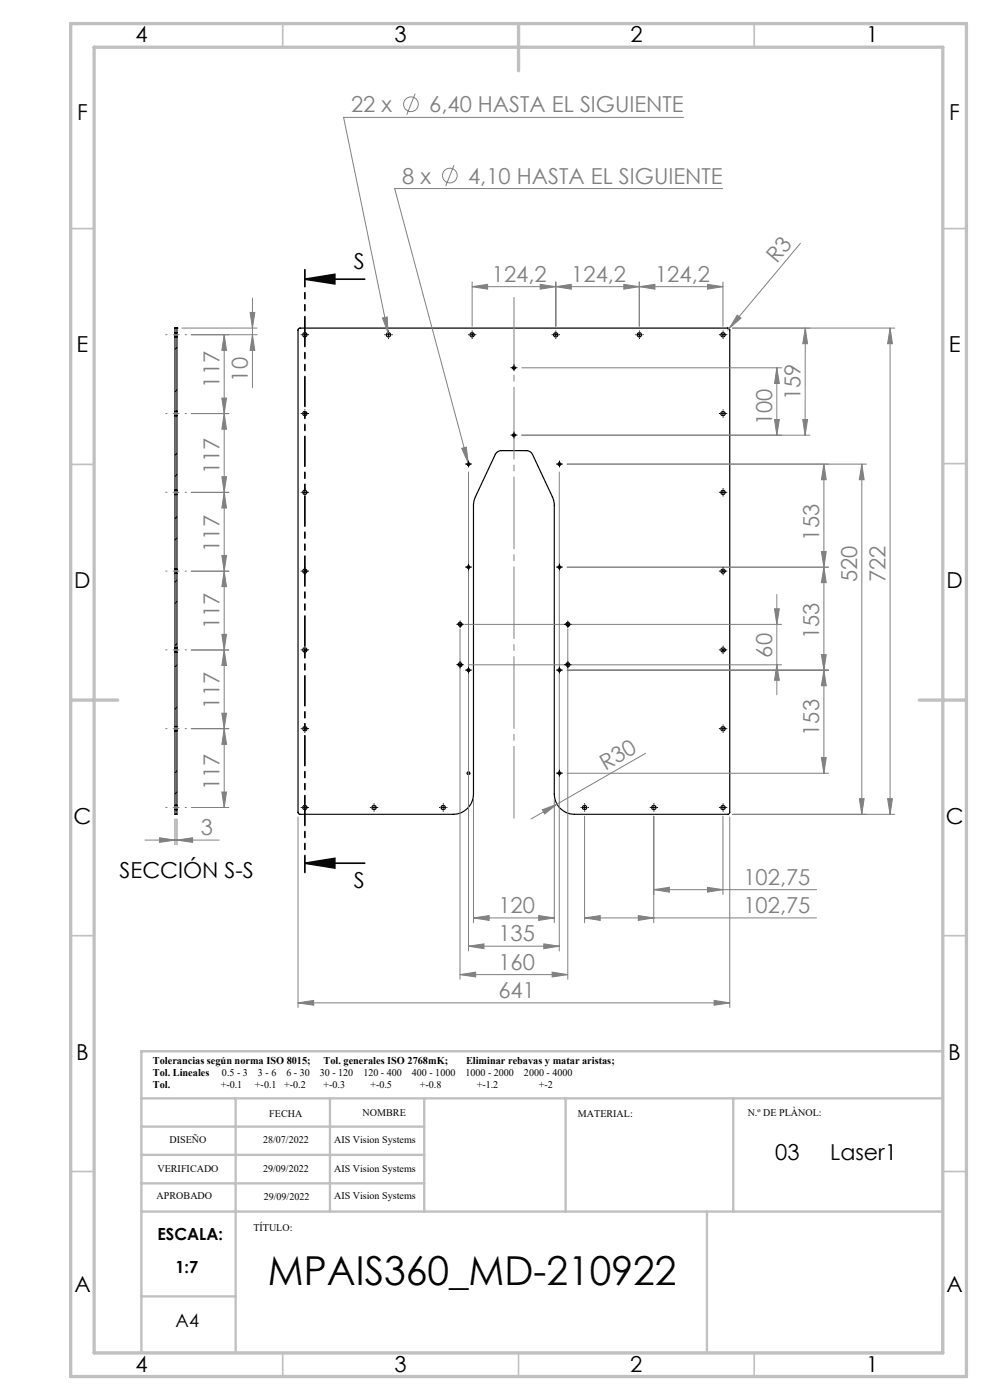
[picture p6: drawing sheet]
<svg xmlns="http://www.w3.org/2000/svg" width="210mm" height="297mm" viewBox="0 0 210 297" stroke-linecap="round" stroke-linejoin="round" font-family="sans-serif">
<g fill="none" stroke="#000" stroke-width=".25">
<path d="M37.1 69.6h.1M37.1 70.6v.9M37.1 69.6h.4M37.1 69.6v1M37.1 71.5v15.8M37.1 70.6h.4M37.1 71.5h.4M37.5 69.6h.1M37.5 70.6v.9M37.5 69.6v1M37.5 71.5v15.8M63.3 69.8l.3-.2h90.8l.3 .2 .1 102.6-.4 .4h-32.6a4.3 4.3 0 0 1-4.2-4.4v-61.4l-.3-1.4-4.3-9.2a1.4 1.4 0 0 0-1.3-.8h-5.3a1.4 1.4 0 0 0-1.3 .8l-4.3 9.2-.4 1.4v61.4a4.3 4.3 0 0 1-4.3 4.4h-32.5l-.4-.4z"/>
<path d="M37.1 87.3v.9M37.1 88.2v15.8M37.1 87.3h.4M37.1 88.2h.4M37.5 87.3v.9M37.5 88.2v15.8M37.1 104v.9M37.1 104.9v15.8M37.1 104h.4M37.1 104.9h.4M37.5 104v.9M37.5 104.9v15.8"/>
<path d="M37.1 120.7v.9M37.1 137.4v1M37.1 121.6v15.8M37.1 138.4v15.7M37.1 120.7h.4M37.1 121.6h.4M37.1 137.4h.4M37.1 138.4h.4M37.5 120.7v.9M37.5 137.4v1M37.5 121.6v15.8M37.5 138.4v15.7"/>
<path d="M37.1 154.1v.9M37.1 155v15.8M37.1 154.1h.4M37.1 155h.4M37.5 154.1v.9M37.5 155v15.8M37.1 170.8v1M37.1 171.8v1h.4v-1M37.1 170.8h.4M37.1 171.8h.4M37.5 170.8v1"/>
<circle cx="64.7" cy="71" r=".47"/>
<circle cx="82.4" cy="71" r=".47"/>
<circle cx="100.1" cy="71" r=".47"/>
<circle cx="109" cy="78" r=".31"/>
<circle cx="117.9" cy="71" r=".46"/>
<circle cx="135.6" cy="71" r=".46"/>
<circle cx="153.4" cy="71" r=".46"/>
<circle cx="64.7" cy="87.7" r=".46"/>
<circle cx="99.4" cy="98.5" r=".29"/>
<circle cx="109" cy="92.3" r=".31"/>
<circle cx="118.7" cy="98.4" r=".3"/>
<circle cx="153.4" cy="87.7" r=".45"/>
<circle cx="64.7" cy="104.5" r=".46"/>
<circle cx="153.4" cy="104.5" r=".45"/>
<circle cx="64.7" cy="137.9" r=".47"/>
<circle cx="64.7" cy="121.2" r=".46"/>
<circle cx="97.6" cy="132.4" r=".36"/>
<circle cx="99.4" cy="120.3" r=".28"/>
<circle cx="118.7" cy="120.3" r=".29"/>
<circle cx="120.4" cy="132.4" r=".36"/>
<circle cx="153.4" cy="137.9" r=".46"/>
<circle cx="153.4" cy="121.2" r=".45"/>
<circle cx="64.7" cy="154.6" r=".47"/>
<circle cx="97.6" cy="141" r=".36"/>
<circle cx="99.4" cy="142.2" r=".29"/>
<circle cx="118.7" cy="142.2" r=".3"/>
<circle cx="120.4" cy="141" r=".36"/>
<circle cx="153.4" cy="154.6" r=".46"/>
<circle cx="64.7" cy="171.3" r=".46"/>
<circle cx="79.3" cy="171.3" r=".46"/>
<circle cx="94" cy="171.3" r=".46"/>
<circle cx="99.4" cy="164" r=".29"/>
<circle cx="118.7" cy="164" r=".3"/>
<circle cx="124" cy="171.3" r=".45"/>
<circle cx="138.7" cy="171.3" r=".45"/>
<circle cx="153.4" cy="171.3" r=".45"/>
</g>
<g fill="none" stroke="#000" stroke-width=".21">
<path d="M37.1 69.6h.1M37.5 73.7l-.4 .4M64.3 71h.7M64.7 70.7v.7M82.1 71h.7M82.4 70.7v.7M99.8 71h.7M100.2 70.7v.7M108.7 78h.7M109 77.7v.7M117.5 71h.8M117.9 70.7v.7"/>
<path d="M135.3 71h.7M135.6 70.7v.7M153 71h.7M153.4 70.7v.7M37.5 96.2l-.4 .4M37.5 82.7l-.4 .4M37.5 87.2l-.1 .1M64.3 87.7h.7M64.7 87.4v.7M99 98.5h.7M99.4 98.1v.7M108.7 92.3h.7"/>
<path d="M109 92v.7M118.3 98.5h.7M118.6 98.1v.7M153 87.7h.7M153.4 87.4v.7M37.5 109.6l-.4 .5M37.5 114.1l-.4 .4M37.5 100.6l-.4 .5M64.3 104.5h.7M64.7 104.1v.7M99.4 119.9v.8M118.6 119.9v.8"/>
<path d="M153 104.5h.7M153.4 104.1v.7M37.5 123.1l-.4 .4M37.5 136.6l-.4 .4M37.5 127.6l-.4 .4M64.3 121.2h.7M64.3 137.9h.7M64.7 120.8v.7M64.7 137.5v.8M97.2 132.6a.43 .43 0 0 1 .3-.6 .43 .43 0 0 1 .5 .4 .43 .43 0 0 1-.5 .5M97.2 132.5h.7M97.6 132.1v.7"/>
<path d="M99 120.3h.7M118.3 120.3h.7M120 132.6a.43 .43 0 0 1 .4-.6 .43 .43 0 0 1 .5 .4 .43 .43 0 0 1-.6 .5M120.1 132.5h.7M120.4 132.1v.7M153 121.2h.7M153 137.9h.7M153.4 120.8v.7M153.4 137.5v.8M37.5 150l-.4 .5M37.5 141l-.4 .5M64.3 154.6h.7"/>
<path d="M64.7 154.2v.8M97.2 141.1a.43 .43 0 0 1 .3-.5 .43 .43 0 0 1 .5 .4 .43 .43 0 0 1-.5 .4M97.2 141h.7M97.6 140.7v.7M99 142.2h.7M99.4 141.8v.7M118.3 142.2h.7M118.6 141.8v.7M120 141.1a.43 .43 0 0 1 .4-.5 .43 .43 0 0 1 .5 .4 .43 .43 0 0 1-.6 .4M120.1 141h.7M120.4 140.7v.7M153 154.6h.7"/>
<path d="M153.4 154.2v.8M37.5 163.5l-.4 .4M37.5 168l-.4 .4M64.3 171.3h.7M64.7 171v.7M79 171.3h.7M79.3 171v.7M93.7 171.3h.7M94 171v.7M118.3 164h.7M118.6 163.7v.7M123.6 171.3h.8"/>
<path d="M124 171v.7M138.3 171.3h.7M138.7 171v.7M153 171.3h.7M153.4 171v.7"/>
</g>
<g fill="none" stroke="#808080" stroke-width=".21">
<path d="M88.1 19.9l-1.8 4.4M96.3 35l-1.8 4.5M145 24.9h-72.1l9.4 45.7M100.2 59.8v9.4M117.9 59.8v9.4M135.6 59.8v9.4M153.3 40h-69.6l15.6 58.2M153.4 59.8v9.4M169.8 51.6l-15.1 18.1M38.6 69.6h15.9M47.6 71v100.3M47.6 71l.4 3.3h-.9z"/>
<path d="M53.1 66.3h.9l-.4 3.3zM53.6 63.2v19.1M53.6 71l.4 3.3h-.9zM54.5 71h-13.9M81.1 67.4l1-.2 .2 3.4zM82.3 70.6l.2 .9M100.2 60.8l3.2-.5v1zM100.2 60.8h53.2M110.7 78h55.1M114.6 60.3l3.3 .5-3.3 .5zM117.9 60.8l3.3-.5v1zM132.3 60.3l3.3 .5-3.3 .5z"/>
<path d="M135.6 60.8l3.3-.5v1zM150.1 60.3l3.3 .5-3.3 .5zM154.7 69.7l-.3 .3M155.4 69.6h34.4M156.4 66.8l.8 .7-2.5 2.2zM164.8 78l.5 3.3h-1zM164.8 78v14.3M170.8 69.6l.5 3.3h-1zM170.8 69.6v22.7M188.8 69.6v103.2M188.8 69.6l.5 3.3h-1zM40.6 87.7h7.9"/>
<path d="M47.1 84.5h.9l-.4 3.2zM47.6 87.7l.4 3.3h-.9zM97.9 95.1l1-.2 .4 3.3zM99.3 98.2l.1 .5M110.7 92.3h61.1M120.3 98.5h63.5M164.3 89h1l-.5 3.3zM170.3 89h1l-.5 3.3zM174.8 98.5l.5 3.3h-1.1zM174.8 98.5v65.5M182.8 98.5v74.3M182.8 98.5l.5 3.3h-1z"/>
<path d="M40.6 104.5h7.9M47.1 117.9h.9l-.4 3.3zM47.1 101.1h.9l-.4 3.4zM47.6 104.5l.4 3.3h-.9zM99.4 100.1v101.7M118.6 100.1v101.7M174.2 117h1.1l-.5 3.3zM40.6 121.2h7.9M40.6 137.9h7.9M47.1 134.6h.9l-.4 3.3zM47.6 137.9l.4 3.3h-.9zM47.6 121.2l.4 3.3h-.9z"/>
<path d="M97.6 133.5v74.2M98.6 132.5h67.2M120.4 133.5v74.2M164.3 129.1h1l-.5 3.4zM164.8 126.1v21.3M174.2 138.9h1.1l-.5 3.3zM174.8 120.3l.5 3.3h-1.1zM175.8 120.3h-55.5M40.6 154.6h7.9M47.1 151.3h.9l-.4 3.3zM47.6 154.6l.4 3.3h-.9zM99.3 141h66.5"/>
<path d="M120.3 142.2h55.5M136.9 159.8l-18.8 10.8M164.8 141l.5 3.3h-1zM174.8 142.2l.5 3.3h-1.1zM30.8 178.2h15.7M33.8 177.7l3.3 .5-3.3 .5zM37.1 173.7v5.5M37.5 178.2l3.4-.5v1zM37.5 173.7v5.5M40.6 171.3h7.9M47.1 168h.9l-.4 3.3zM63.2 173.3v40.4"/>
<path d="M100.4 169.5v26.3M115 171.8l3.1-1.2-2.6 2.1zM117.6 169.5v26.3M118.1 170.6l-5.5 3.1M120.3 164h55.5M124 173.1v22.7M138.7 173.1v22.7M153.4 173.1v16.7M154.8 173.3v40.4M155.4 172.8h34.4M174.2 160.7h1.1l-.5 3.3zM182.3 169.4h1l-.5 3.4z"/>
<path d="M188.3 169.4h1l-.5 3.4zM100.4 194.7l3.4-.5v1.1zM100.4 194.7h17.2M114.3 194.2l3.3 .5-3.3 .6zM124 194.7l3.3-.5v1.1zM124 194.7h49.2M135.4 194.2l3.3 .5-3.3 .6zM138.7 188.7l3.3-.5v1.1zM138.7 188.7h34.5M150.1 188.2l3.3 .5-3.3 .6zM63.2 212.8l3.3-.6v1.1zM63.2 212.8h91.6"/>
<path d="M97.6 206.8l3.3-.6v1.1zM97.6 206.8h22.8M99.4 200.7l3.3-.5v1.1zM99.4 200.7h19.2M115.4 200.2l3.2 .5-3.2 .6zM117.1 206.2l3.3 .6-3.3 .5zM151.5 212.2l3.3 .6-3.3 .5z"/>
<circle cx="87.2" cy="22.1" r="1.55"/>
<circle cx="95.4" cy="37.2" r="1.55"/>
</g>
<path d="M64.7 59.2l6.3-1v2zM64.7 59.2h12.7M64.7 183.1l6.3-1v2zM64.7 183.1h12.7" fill="none" stroke="#000" stroke-width=".35"/>
<path d="M64.7 57.2v127.9" fill="none" stroke="#000" stroke-width=".35" stroke-dasharray="6.3 1.3 1.3 1.3 1.3 1.3" stroke-dashoffset="2.7"/>
<path d="M109 62.4v111.9" fill="none" stroke="#808080" stroke-width=".21" stroke-dasharray="15.2 1.3 1.3 1.3" stroke-dashoffset="-.7"/>
<path d="M35.1 71h4.5M35.1 87.7h4.5M35.1 104.4h4.5M35.1 137.9h4.5M35.1 121.2h4.5M35.1 154.6h4.5M35.1 171.3h4.5" fill="none" stroke="#808080" stroke-width=".21" stroke-dasharray="15.2 1.3 1.3 1.3" stroke-dashoffset="14.9"/>
<g fill="none" stroke="#c0c0c0" stroke-width=".35">
<path d="M60 5v5M160 5v5M15 48.5h5M200 48.5h5M15 98.5h5M200 98.4h5M15 198.5h5M200 198.5h5M15 248.5h5M200 248.5h5M60 287v5M110 287v5"/>
<path d="M160 287v5"/>
</g>
<g fill="none" stroke="#c0c0c0" stroke-width=".5">
<path d="M30 233h170M30 239h60M50 233v54M70 233v24M90 233v24M120 233v24M155.5 233v24M200 223h-170v64M30 257h170M30 245h60M30 251h60M150 257v30"/>
<path d="M30 275h20M200 275v12"/>
</g>
<path d="M15 5h190v287h-190zM20 10h180v277h-180zM110 5v10M15 148.5h10M195 148.5h10" fill="none" stroke="#c0c0c0" stroke-width=".7"/>
<g fill="none" stroke="#000" stroke-width=".21" stroke-dasharray="15.2 1.3 1.3 1.3">
<path d="M64 71h-.1M64.7 70.3v-.1M64.7 71.7v.1M65.4 71h.1M81.7 71h-.1M82.4 70.3v-.1M82.4 71.7v.1M83.1 71h.1M99.4 71h-.1M100.2 70.3v-.1M100.2 71.7v.1M100.9 71h.1"/>
<path d="M108.7 78h-.3M109 77.7v-.4M109 78.4v.3M109.4 78h.3M117.2 71h-.1M117.9 70.3v-.1M117.9 71.7v.1M118.6 71h.1M134.9 71h-.1M135.6 70.3v-.1M135.6 71.7v.1M136.4 71h.1"/>
<path d="M152.7 71h-.1M153.4 70.3v-.1M153.4 71.7v.1M154.1 71h.1M64 87.7h-.1M64.7 87v-.1M64.7 88.4v.1M65.4 87.7h.1M99 98.4h-.3M99.4 98.1v-.3M99.4 98.8v.3M99.7 98.4h.3"/>
<path d="M108.7 92.3h-.3M109 91.9v-.3M109 92.7v.3M109.4 92.3h.3M118.3 98.4h-.3M118.7 98.1v-.3M118.7 98.8v.3M119 98.4h.3M152.7 87.7h-.1M153.4 87v-.1M153.4 88.4v.1M154.1 87.7h.1"/>
<path d="M64 104.4h-.1M64.7 103.7v-.1M64.7 105.2v.1M65.4 104.4h.1M99.4 119.9v-.3M118.7 119.9v-.3M152.7 104.4h-.1M153.4 103.7v-.1M153.4 105.2v.1M154.1 104.4h.1M64 121.2h-.1M64 137.9h-.2"/>
<path d="M64.7 120.4v-.1M64.7 121.9v.1M64.7 137.2v-.1M64.7 138.6v.1M65.4 121.2h.1M65.4 137.9h.1M97.2 132.4h-.3M97.6 132.1v-.4M97.6 132.8v.4M98 132.4h.3M99 120.3h-.3M99.4 120.7v.2"/>
<path d="M99.7 120.3h.3M118.3 120.3h-.3M118.7 120.7v.2M119 120.3h.3M120.1 132.4h-.4M120.5 132.1v-.4M120.5 132.8v.4M120.8 132.4h.4M152.7 121.2h-.1M152.7 137.9h-.1M153.4 120.4v-.1M153.4 121.9v.1"/>
<path d="M153.4 137.2v-.1M153.4 138.6v.1M154.1 121.2h.1M154.1 137.9h.1M64 154.6h-.1M64.7 153.9v-.1M64.7 155.3v.1M65.4 154.6h.1M97.2 141h-.3M97.6 140.7v-.4M97.6 141.4v.3M98 141h.3"/>
<path d="M99 142.2h-.3M99.4 141.8v-.3M99.4 142.5v.3M99.7 142.2h.3M118.3 142.2h-.3M118.7 141.8v-.3M118.7 142.5v.3M119 142.2h.3M120.1 141h-.4M120.5 140.7v-.4M120.5 141.4v.3M120.8 141h.4"/>
<path d="M152.7 154.6h-.1M153.4 153.9v-.1M153.4 155.3v.1M154.1 154.6h.1M64 171.3h-.1M64.7 170.6v-.1M64.7 172v.1M65.4 171.3h.1M78.6 171.3h-.1M79.3 170.6v-.1M79.3 172v.1M80.1 171.3h.1"/>
<path d="M93.3 171.3h-.1M94 170.6v-.1M94 172v.1M94.7 171.3h.1M118.3 164h-.3M118.7 163.7v-.3M118.7 164.4v.3M119 164h.3M123.3 171.3h-.1M124 170.6v-.1M124 172v.1M124.7 171.3h.1"/>
<path d="M138 171.3h-.1M138.7 170.6v-.1M138.7 172v.1M139.4 171.3h.1M152.7 171.3h-.1M153.4 170.6v-.1M153.4 172v.1M154.1 171.3h.1"/>
</g>
<path d="M64.7 59.2l6.3-1v2zM64.7 183.1l6.3-1v2z" fill="#000"/>
<g fill="#808080">
<path d="M115 171.8l3.1-1.2-2.6 2.1z"/>
<path d="M156.4 66.8l.8 .7-2.5 2.2z"/>
<path d="M150.1 60.3l3.3 .5-3.3 .5zM135.6 60.8l3.3-.5v1z"/>
<path d="M117.9 60.8l3.3-.5v1zM132.3 60.3l3.3 .5-3.3 .5zM138.7 188.7l3.3-.5v1.1zM150.1 188.2l3.3 .5-3.3 .6zM124 194.7l3.3-.5v1.1zM135.4 194.2l3.3 .5-3.3 .6zM99.4 200.7l3.3-.5v1.1zM115.4 200.2l3.2 .5-3.2 .6zM100.2 60.8l3.2-.5v1zM114.6 60.3l3.3 .5-3.3 .5zM81.1 67.4l1.2 3.2-.2-3.4zM97.9 95.1l1.4 3.1-.4-3.3z"/>
<path d="M170.3 89h1l-.5 3.3zM170.8 69.6l.5 3.3h-1z"/>
<path d="M188.8 69.6l.5 3.3h-1zM188.3 169.4h1l-.5 3.4z"/>
<path d="M182.8 98.5l.5 3.3h-1zM182.3 169.4h1l-.5 3.4z"/>
<path d="M164.3 89h1l-.5 3.3zM164.8 78l.5 3.3h-1zM174.2 117h1.1l-.5 3.3zM174.8 98.5l.5 3.3h-1.1z"/>
<path d="M174.8 120.3l.5 3.3h-1.1zM174.2 138.9h1.1l-.5 3.3zM174.8 142.2l.5 3.3h-1.1zM174.2 160.7h1.1l-.5 3.3zM164.3 129.1h1l-.5 3.4zM164.8 141l.5 3.3h-1z"/>
<path d="M63.2 212.8l3.3-.6v1.1zM151.5 212.2l3.3 .6-3.3 .5zM100.4 194.7l3.4-.5v1.1zM114.3 194.2l3.3 .5-3.3 .6z"/>
<path d="M97.6 206.8l3.3-.6v1.1zM117.1 206.2l3.3 .6-3.3 .5z"/>
<path d="M33.8 177.7l3.3 .5-3.3 .5zM37.5 178.2l3.4-.5v1z"/>
<path d="M47.1 117.9h.9l-.4 3.3zM47.6 104.5l.4 3.3h-.9zM47.1 151.3h.9l-.4 3.3zM47.6 137.9l.4 3.3h-.9zM53.6 71l.4 3.3h-.9zM53.1 66.3h.9l-.4 3.3z"/>
<path d="M47.6 71l.4 3.3h-.9zM47.1 84.5h.9l-.4 3.2zM47.6 87.7l.4 3.3h-.9zM47.1 101.1h.9l-.4 3.4zM47.6 121.2l.4 3.3h-.9zM47.1 134.6h.9l-.4 3.3zM47.6 154.6l.4 3.3h-.9zM47.1 168h.9l-.4 3.3z"/>
</g>
<text font-size="8.5" x="56.8" y="272.6">MPAIS360_MD-210922</text>
<g font-size="4.7">
<text x="28.7" y="9">4</text>
<text x="83.7" y="9">3</text>
<text x="133.7" y="9">2</text>
<text x="183.7" y="9">1</text>
<text x="16.4" y="25.5">F</text>
<text x="201.4" y="25.5">F</text>
<text x="75.1" y="57">S</text>
<text x="16.2" y="74.8">E</text>
<text x="201.2" y="74.8">E</text>
<text x="15.8" y="124.7">D</text>
<text x="200.8" y="124.7">D</text>
<text x="15.6" y="174.7">C</text>
<text x="200.6" y="174.7">C</text>
<text x="25.4" y="186.2">SECCIÓN S-S</text>
<text x="75.1" y="188.5">S</text>
<text x="16.2" y="224.8">B</text>
<text x="201.2" y="224.8">B</text>
<text x="164.5" y="246.2">03</text>
<text x="176.1" y="246.2">Laser1</text>
<text x="15.8" y="274">A</text>
<text x="200.8" y="274">A</text>
<text x="28.7" y="291">4</text>
<text x="83.7" y="291">3</text>
<text x="133.7" y="291">2</text>
<text x="183.7" y="291">1</text>
</g>
<g font-size="4.7" fill="#808080">
<text x="74.5" y="23.8">22 x</text>
<text x="91" y="23.8">6,40 HASTA EL SIGUIENTE</text>
<text x="85.3" y="38.9">8 x</text>
<text x="99.3" y="38.9">4,10 HASTA EL SIGUIENTE</text>
<text x="104.3" y="59.8">124,2</text>
<text x="121.2" y="59.8">124,2</text>
<text x="139" y="59.8">124,2</text>
<text x="164.8" y="56.1" transform="rotate(-50 164.8 56.1)">R3</text>
<text x="46.6" y="82.2" transform="rotate(-90 46.6 82.2)">117</text>
<text x="52.6" y="81" transform="rotate(-90 52.6 81)">10</text>
<text x="169.8" y="84.9" transform="rotate(-90 169.8 84.9)">159</text>
<text x="163.8" y="90.2" transform="rotate(-90 163.8 90.2)">100</text>
<text x="46.6" y="100.6" transform="rotate(-90 46.6 100.6)">117</text>
<text x="46.6" y="117" transform="rotate(-90 46.6 117)">117</text>
<text x="173.8" y="114.7" transform="rotate(-90 173.8 114.7)">153</text>
<text x="181.8" y="123.5" transform="rotate(-90 181.8 123.5)">520</text>
<text x="187.8" y="123.5" transform="rotate(-90 187.8 123.5)">722</text>
<text x="46.6" y="133.5" transform="rotate(-90 46.6 133.5)">117</text>
<text x="173.8" y="135.6" transform="rotate(-90 173.8 135.6)">153</text>
<text x="163.8" y="139.5" transform="rotate(-90 163.8 139.5)">60</text>
<text x="46.6" y="150.3" transform="rotate(-90 46.6 150.3)">117</text>
<text x="173.8" y="156.1" transform="rotate(-90 173.8 156.1)">153</text>
<text x="46.6" y="167.6" transform="rotate(-90 46.6 167.6)">117</text>
<text x="128.4" y="163.6" transform="rotate(-30 128.4 163.6)">R30</text>
<text x="42.6" y="177.2">3</text>
<text x="157.7" y="187.7">102,75</text>
<text x="105.7" y="193.7">120</text>
<text x="157.7" y="193.7">102,75</text>
<text x="105.7" y="199.7">135</text>
<text x="105.7" y="205.7">160</text>
<text x="105.7" y="211.7">641</text>
</g>
<text font-size="3.9" x="37.3" y="281.5">A4</text>
<g font-size="3.5">
<text x="33.4" y="263">ESCALA:</text>
<text x="37.2" y="270">1:7</text>
</g>
<g font-size="2.2">
<text x="32.4" y="225.7">Tolerancias según norma ISO 8015;</text>
<text x="68.6" y="225.7">Tol. generales ISO 2768mK;</text>
<text x="98.9" y="225.7">Eliminar rebavas y matar aristas;</text>
<text x="32.4" y="230.7">Tol.</text>
<text x="32.4" y="228.2">Tol. Lineales</text>
<text x="46.8" y="230.7">+-0.1</text>
<text x="47.1" y="228.2">0.5 - 3</text>
<text x="54.1" y="230.7">+-0.1</text>
<text x="54.7" y="228.2">3 - 6</text>
<text x="60.3" y="230.7">+-0.2</text>
<text x="60.8" y="228.2">6 - 30</text>
<text x="67.9" y="228.2">30 - 120</text>
<text x="68.6" y="230.7">+-0.3</text>
<text x="77.1" y="228.2">120 - 400</text>
<text x="78.6" y="230.7">+-0.5</text>
<text x="87.4" y="228.2">400 - 1000</text>
<text x="89" y="230.7">+-0.8</text>
<text x="98.7" y="228.2">1000 - 2000</text>
<text x="101.1" y="230.7">+-1.2</text>
<text x="111.2" y="228.2">2000 - 4000</text>
<text x="114.3" y="230.7">+-2</text>
<text x="57.1" y="236.9">FECHA</text>
<text x="76.9" y="236.7">NOMBRE</text>
<text x="122.6" y="236.9">MATERIAL:</text>
<text x="158.6" y="236.7">N.º DE PLÀNOL:</text>
<text x="36" y="242.4">DISEÑO</text>
<text x="55.8" y="242.4">28/07/2022</text>
<text x="70.9" y="242.4">AIS Vision Systems</text>
<text x="33.4" y="248.7">VERIFICADO</text>
<text x="55.8" y="248.7">29/09/2022</text>
<text x="70.9" y="248.7">AIS Vision Systems</text>
<text x="33.2" y="254.4">APROBADO</text>
<text x="56" y="254.7">29/09/2022</text>
<text x="70.9" y="254.4">AIS Vision Systems</text>
<text x="53.8" y="261.1">TÍTULO:</text>
</g>
</svg>
